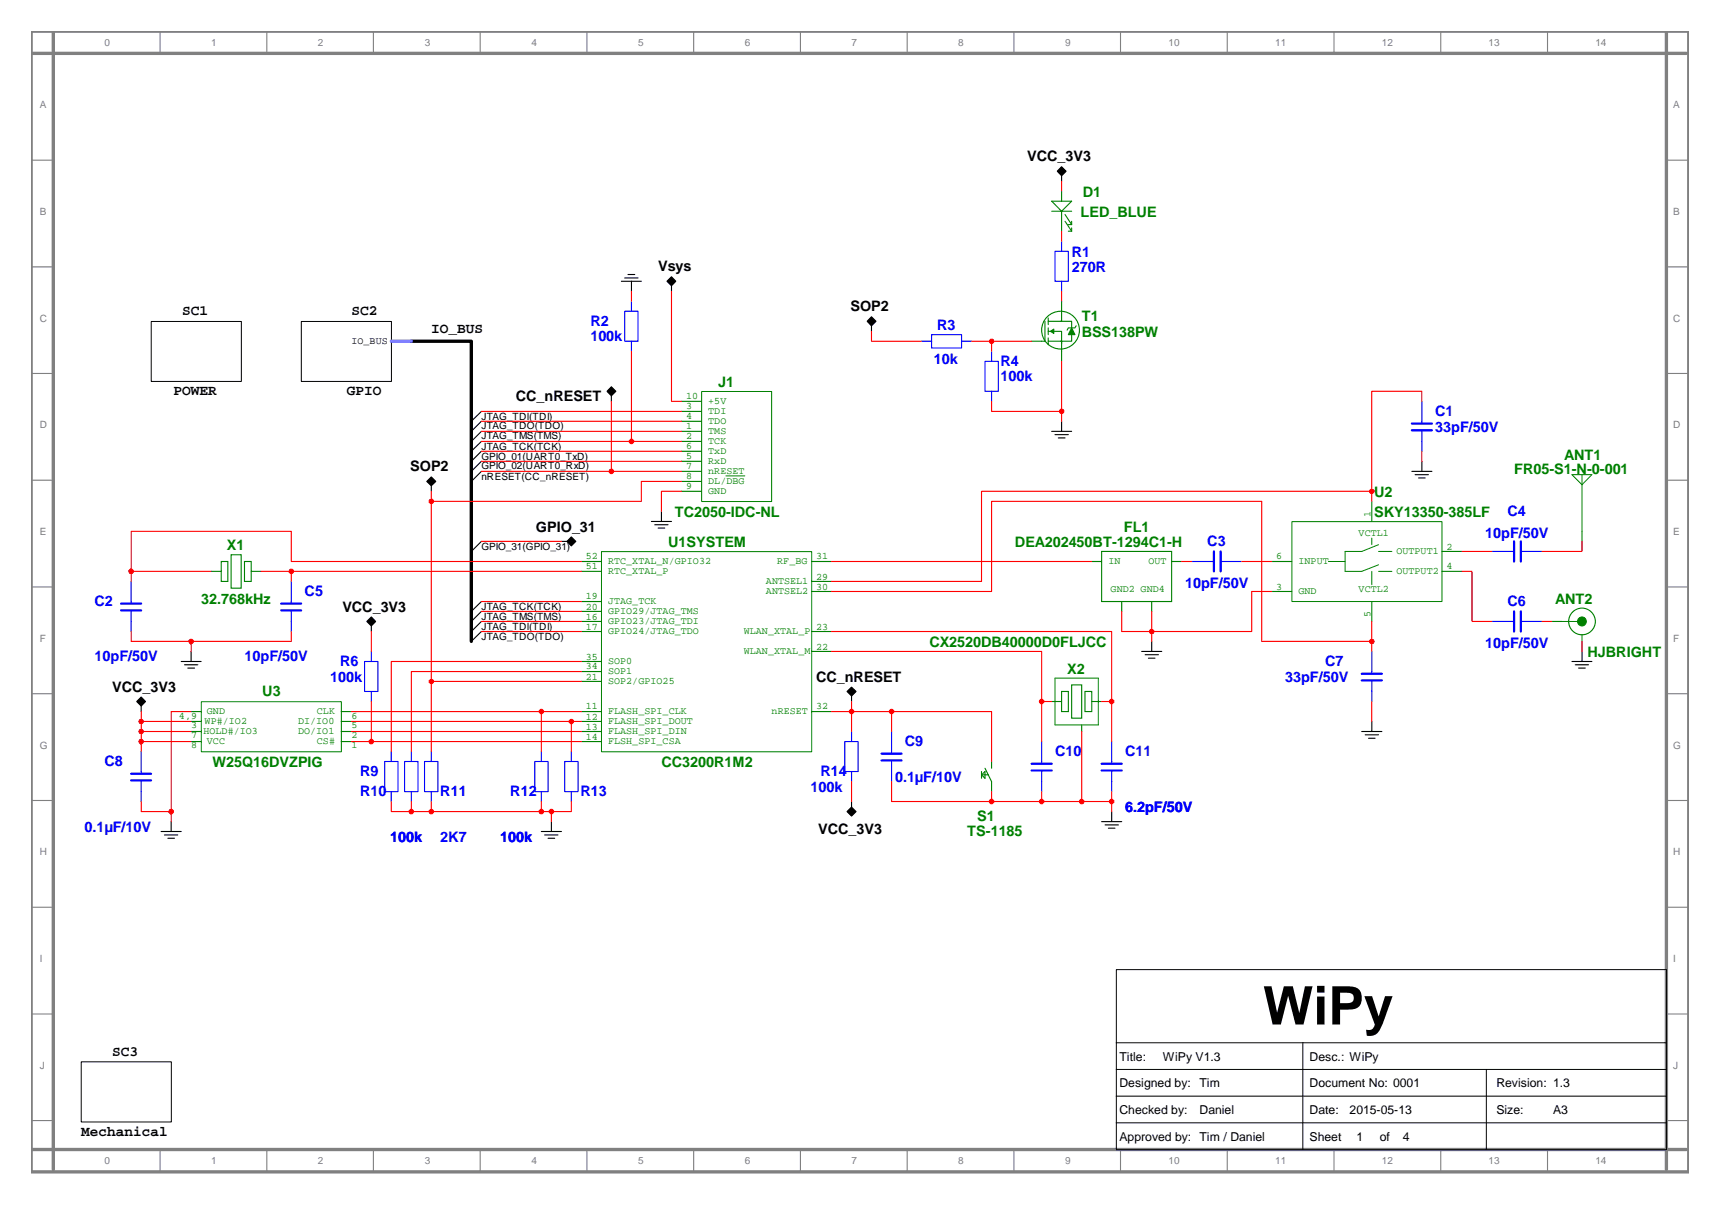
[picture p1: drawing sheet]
<svg xmlns="http://www.w3.org/2000/svg" width="420mm" height="297mm" viewBox="0 0 420 297" stroke-linecap="round" stroke-linejoin="round" font-family="sans-serif">
<path d="M7.6 7.6h404.9v278.7h-404.9zM7.6 13h404.4M13 7.6v278.1M407.1 7.6v278.1M7.6 280.8h404.4" fill="none" stroke="#808080" stroke-width=".81"/>
<g fill="none" stroke="#808080" stroke-width=".27">
<path d="M39.1 7.6v5.4M65.2 7.6v5.4M91.2 7.6v5.4M117.3 7.6v5.4M143.4 7.6v5.4M169.4 7.6v5.4M195.5 7.6v5.4M221.6 7.6v5.4M247.7 7.6v5.4M273.7 7.6v5.4M299.8 7.6v5.4M325.9 7.6v5.4"/>
<path d="M351.9 7.6v5.4M378 7.6v5.4M7.6 39.1h5.4M407.1 39.1h5.4M7.6 65.2h5.4M407.1 65.2h5.4M7.6 91.2h5.4M407.1 91.2h5.4M7.6 117.3h5.4M407.1 117.3h5.4M7.6 143.4h5.4M407.1 143.4h5.4"/>
<path d="M7.6 169.5h5.4M407.1 169.5h5.4M7.6 195.5h5.4M407.1 195.5h5.4M7.6 221.6h5.4M407.1 221.6h5.4M7.6 247.7h5.4M407.1 247.7h5.4M7.6 273.7h5.4M407.1 273.7h5.4M39.1 280.8v5.5M65.2 280.8v5.5"/>
<path d="M91.2 280.8v5.5M117.3 280.8v5.5M143.4 280.8v5.5M169.4 280.8v5.5M195.5 280.8v5.5M221.6 280.8v5.5M247.7 280.8v5.5M273.7 280.8v5.5M299.8 280.8v5.5M325.9 280.8v5.5M351.9 280.8v5.5M378 280.8v5.5"/>
</g>
<path d="M266.7 137.2h2.4M269.1 134.7h17.1v12.2h-17.1zM286.2 137.2h2.5M386.4 129.8v2.4M274 146.9v2.5M281.3 146.9v2.5M256.9 171.4h2.4M259.3 168.9h1.7v4.9h-1.7zM261.8 167.3h2.4v8.1h-2.4zM264.2 177.1v1.6M265 168.9h1.7v4.9h-1.7zM266.7 171.4h2.4" fill="none" stroke="#008000" stroke-width=".27"/>
<g fill="none" stroke="#000" stroke-width=".27">
<path d="M151.8 68.7h4.9M152.6 67.9h3.3M153.4 67.1h1.7M154.3 68.7v2.5M256.9 105.4h4.9M257.7 106.2h3.3M258.5 107h1.7M259.3 102.9v2.5M159.1 127.4h4.9M159.9 128.2h3.3M160.8 129h1.6M161.6 124.9v2.5"/>
<path d="M278.9 159.1h4.9M279.7 159.9h3.3M281.3 156.7v2.4M386.4 159.1v2.5M280.5 160.8h1.6M384 161.6h4.9M384.8 162.4h3.3M385.6 163.2h1.7M271.6 198.2v2.5M132.2 203.1h4.9M133 204h3.3M133.9 204.8h1.6"/>
<path d="M134.7 200.7v2.4M269.1 200.7h4.9M269.9 201.5h3.3M270.8 202.3h1.6"/>
</g>
<path d="M384 116h4.9l-2.5 2.4zM386.4 116v13.8M257.7 165.7h10.6v11.4h-10.6z" fill="none" stroke="#008000" stroke-width=".24"/>
<path d="M254.5 181.1v5.5M254.5 188.2v5.2M271.6 181.1v5.5M271.6 188.2v5.2" fill="none" stroke="#00f" stroke-width=".27"/>
<path d="M252 186.6h4.9M252 188.2h4.9M269.1 186.6h4.9M269.1 188.2h4.9" fill="none" stroke="#00f" stroke-width=".54"/>
<circle cx="271.6" cy="171.4" r=".55" fill="#f00"/>
<circle cx="271.6" cy="171.4" r=".55" fill="none" stroke="#f00" stroke-width=".27"/>
<circle cx="254.5" cy="171.4" r=".55" fill="#f00"/>
<circle cx="254.5" cy="171.4" r=".55" fill="none" stroke="#f00" stroke-width=".27"/>
<circle cx="264.2" cy="195.8" r=".55" fill="#f00"/>
<circle cx="264.2" cy="195.8" r=".55" fill="none" stroke="#f00" stroke-width=".27"/>
<circle cx="271.6" cy="195.8" r=".55" fill="#f00"/>
<circle cx="271.6" cy="195.8" r=".55" fill="none" stroke="#f00" stroke-width=".27"/>
<g fill="#000">
<path d="M259.3 40.7l1.1 1.1-1.1 1.1-1-1.1z" fill-rule="evenodd"/>
<path d="M206.9 198.2l1.1-1.1 1.1 1.1-1.1 1.1z" fill-rule="evenodd"/>
</g>
<path d="M259.3 40.7l1.1 1.1-1.1 1.1-1-1.1zM259.3 41l.9 .8-.9 .8-.8-.8zM259.3 42.9v1.4M206.9 198.2l1.1-1.1 1.1 1.1-1.1 1.1zM207.2 198.2l.8-.8 .8 .8-.8 .9zM208 195.8v1.3" fill="none" stroke="#000" stroke-width=".27"/>
<path d="M259.3 41.5l.3 .3-.3 .3-.2-.3zM207.8 198.2l.2-.2 .3 .2-.3 .3z" fill="none" stroke="#000" stroke-width=".24"/>
<path d="M130.6 186h3.3v7.4h-3.3zM132.2 183.6v2.4M132.2 193.4v2.4M138 186h3.2v7.4h-3.2zM139.6 183.6v2.4M139.6 193.4v2.4" fill="none" stroke="#00f" stroke-width=".27"/>
<circle cx="134.7" cy="198.2" r=".55" fill="#f00"/>
<circle cx="134.7" cy="198.2" r=".55" fill="none" stroke="#f00" stroke-width=".27"/>
<path d="M103.7 186h3.3v7.4h-3.3zM105.4 183.6v2.4M105.4 193.4v2.4" fill="none" stroke="#00f" stroke-width=".27"/>
<circle cx="132.2" cy="198.2" r=".55" fill="#f00"/>
<circle cx="132.2" cy="198.2" r=".55" fill="none" stroke="#f00" stroke-width=".27"/>
<path d="M117.6 149.4l-2.5 2.4M117.6 151.8l-2.5 2.5" fill="none" stroke="#000" stroke-width=".27"/>
<circle cx="254.5" cy="195.8" r=".55" fill="#f00"/>
<circle cx="254.5" cy="195.8" r=".55" fill="none" stroke="#f00" stroke-width=".27"/>
<circle cx="281.3" cy="154.3" r=".55" fill="#f00"/>
<circle cx="281.3" cy="154.3" r=".55" fill="none" stroke="#f00" stroke-width=".27"/>
<circle cx="386.4" cy="151.8" r="3.3" fill="none" stroke="#008000" stroke-width=".27"/>
<circle cx="386.4" cy="151.8" r="1.08" fill="#008000"/>
<g fill="none" stroke="#008000" stroke-width=".24">
<path d="M381.5 151.8h4.1M386.4 155.1v1.6"/>
<circle cx="386.4" cy="151.8" r="1.08"/>
</g>
<path d="M379.1 151.8h2.4" fill="none" stroke="#008000" stroke-width=".27"/>
<path d="M364.4 151.8h5.5M371.5 151.8h5.2M208 178.7v2.4M217.8 178.7v5.4M206.4 181.1h3.2v7.4h-3.2zM208 188.5v2.4M217.8 185.8v5.1" fill="none" stroke="#00f" stroke-width=".27"/>
<path d="M369.9 149.4v4.9M371.5 149.4v4.9M215.3 184.1h4.9M215.3 185.8h4.9" fill="none" stroke="#00f" stroke-width=".54"/>
<circle cx="208" cy="173.8" r=".54" fill="#f00"/>
<circle cx="208" cy="173.8" r=".54" fill="none" stroke="#f00" stroke-width=".27"/>
<g fill="#000">
<path d="M162.9 68.7l1.1-1.1 1.1 1.1-1.1 1.1z" fill-rule="evenodd"/>
<path d="M149.3 94.5l1.1 1.1-1.1 1.1-1-1.1z" fill-rule="evenodd"/>
<path d="M139.6 131.1l1.1 1.1-1.1 1.1-1.1-1.1z" fill-rule="evenodd"/>
<path d="M206.9 168.9l1.1-1 1.1 1-1.1 1.1z" fill-rule="evenodd"/>
</g>
<g fill="none" stroke="#000" stroke-width=".27">
<path d="M162.9 68.7l1.1-1.1 1.1 1.1-1.1 1.1zM163.2 68.7l.8-.8 .8 .8-.8 .8zM164 69.8v1.4M148.5 95.6l.8-.8 .8 .8-.8 .8zM149.3 94.5l1.1 1.1-1.1 1.1-1-1.1zM149.3 96.7v1.3M117.6 105.4l-2.5 2.4M117.6 107.8l-2.5 2.4M117.6 110.2l-2.5 2.5M117.6 112.7l-2.5 2.4M117.6 102.9l-2.5 2.5M117.6 100.5l-2.5 2.4"/>
<path d="M117.6 115.1l-2.5 2.5M117.6 132.2l-2.5 2.5M137.1 132.2h1.4M138.8 132.2l.8-.8 .8 .8-.8 .9zM139.6 131.1l1.1 1.1-1.1 1.1-1.1-1.1zM117.6 154.3l-2.5 2.4M206.9 168.9l1.1-1 1.1 1-1.1 1.1zM207.2 168.9l.8-.8 .8 .8-.8 .8zM208 170v1.4"/>
</g>
<path d="M163.7 68.7l.3-.2 .3 .2-.3 .3zM149.1 95.6l.2-.3 .3 .3-.3 .2zM139.3 132.2l.3-.2 .3 .2-.3 .3zM208 168.7l.3 .2-.3 .3-.2-.3z" fill="none" stroke="#000" stroke-width=".24"/>
<path d="M171.4 95.6h17.1v26.9h-17.1zM177.3 116.2h4.6" fill="none" stroke="#008000" stroke-width=".24"/>
<path d="M166.4 98h5M166.4 115.1h5M166.4 105.4h5M166.4 107.8h5M166.4 110.2h5M166.4 112.7h5M166.4 100.5h5M166.4 102.9h5M166.4 117.6h5M166.4 120h5" fill="none" stroke="#008000" stroke-width=".27"/>
<circle cx="149.3" cy="115.1" r=".55" fill="#f00"/>
<circle cx="149.3" cy="115.1" r=".55" fill="none" stroke="#f00" stroke-width=".27"/>
<path d="M100.5 83.4h14.6v73.3" fill="none" stroke="#000" stroke-width=".81"/>
<circle cx="217.8" cy="173.8" r=".54" fill="#f00"/>
<circle cx="217.8" cy="173.8" r=".54" fill="none" stroke="#f00" stroke-width=".27"/>
<path d="M212.1 78.5l.8-.8 .8 .8-.8 .8zM212.9 77.4l1.1 1.1-1.1 1.1-1.1-1.1zM212.9 79.6v1.3M104.3 117.6l1.1-1.1 1.1 1.1-1.1 1.1zM105.4 116.8l.8 .8-.8 .8-.8-.8zM105.4 118.7v1.3M117.6 146.9l-2.5 2.5" fill="none" stroke="#000" stroke-width=".27"/>
<g fill="#000">
<path d="M212.9 77.4l1.1 1.1-1.1 1.1-1.1-1.1z" fill-rule="evenodd"/>
<path d="M104.3 117.6l1.1-1.1 1.1 1.1-1.1 1.1z" fill-rule="evenodd"/>
</g>
<path d="M212.9 78.2l.3 .3-.3 .2-.3-.2zM105.4 117.3l.2 .3-.2 .3-.3-.3z" fill="none" stroke="#000" stroke-width=".24"/>
<path d="M152.6 76h3.3v7.4h-3.3zM154.3 73.6v2.4M154.3 83.4v2.4" fill="none" stroke="#00f" stroke-width=".27"/>
<path d="M255.3 78.5v4.9h-.8M259.3 76v2.5h-3.2M256.1 80.9h3.2v3M256.1 83.4h3.2v2.4" fill="none" stroke="#008000" stroke-width=".27"/>
<path d="M256.6 80.9l.8-.5v1z" fill-rule="evenodd" fill="#008000"/>
<path d="M256.1 77.7v1.6M256.1 80.1v1.6M256.1 82.5v1.7M256.6 80.9l.8-.5v1z" fill="none" stroke="#008000" stroke-width=".27"/>
<path d="M261.8 80.1l.8 1.6h-1.6z" fill-rule="evenodd" fill="#008000"/>
<g fill="none" stroke="#008000" stroke-width=".27">
<path d="M256.9 49.1h4.9l-2.5 2.5zM256.9 51.6h4.9M259.3 46.7v2.4M259.3 51.6v4.9M260.2 52.4l1.6 2.5M260.2 54.1l1.6 2.4M261 54.9h.8M261 56.5h.8M261.8 54.1v.8M261.8 55.7v.8M259.1 78.5h2.7v4.9h-2.7M259.3 73.6v2.4"/>
<path d="M262.9 79.6l-.3 .5h-1.6l-.3 .5M252 83.4h2.5M259.3 85.8v2.5M261.8 80.1l.8 1.6h-1.6z"/>
<circle cx="259.1" cy="80.6" r="4.6"/>
</g>
<path d="M259.3 58.9v2.5M257.7 61.4h3.3v7.3h-3.3zM259.3 68.7v2.5M225.1 83.4h2.5M227.6 81.7h7.3v3.3h-7.3zM234.9 83.4h2.5M240.6 88.3h3.3v7.3h-3.3zM242.2 85.8v2.5M242.2 95.6v2.4" fill="none" stroke="#00f" stroke-width=".27"/>
<circle cx="242.2" cy="83.4" r=".54" fill="#f00"/>
<circle cx="242.2" cy="83.4" r=".54" fill="none" stroke="#f00" stroke-width=".27"/>
<circle cx="259.3" cy="100.5" r=".54" fill="#f00"/>
<circle cx="259.3" cy="100.5" r=".54" fill="none" stroke="#f00" stroke-width=".27"/>
<circle cx="154.3" cy="107.8" r=".55" fill="#f00"/>
<g fill="none" stroke="#f00" stroke-width=".27">
<path d="M259.3 44.3v2.4M259.3 56.5v2.4M154.3 71.2v2.4M164 71.2v26.8h2.4M259.3 71.2v2.4M149.3 98v17.1M154.3 85.8v22M212.9 80.9v2.5h12.2M237.4 83.4h14.6M242.2 98v2.5h17.1M242.2 83.4v2.4M259.3 88.3v14.6"/>
<path d="M117.6 112.7h48.8M117.6 110.2h48.8M117.6 105.4h48.8M117.6 102.9h48.8M117.6 100.5h48.8M117.6 115.1h48.8M117.6 107.8h48.8M117.6 132.2h19.5M166.4 120h-4.8v4.9M203.1 137.2h63.6M117.6 154.3h24.4M117.6 151.8h24.4"/>
<path d="M117.6 149.4h24.4M117.6 146.9h24.4M203.1 154.3h68.5v17.1M203.1 159.1h51.4v12.3M274 149.4v4.9h7.3M281.3 149.4v7.3M203.1 173.8h14.7v4.9M208 171.4v7.3M254.5 171.4h2.4M254.5 171.4v9.7M264.2 178.7v17.1M269.1 171.4h2.5"/>
<path d="M271.6 171.4v9.7M132.2 195.8v2.4h2.5M134.7 198.2v2.5M139.6 195.8v2.4h-4.9M208 190.9v4.9M254.5 193.4v2.4h17.1M271.6 193.4v4.8"/>
<circle cx="154.3" cy="107.8" r=".55"/>
</g>
<path d="M146.9 134.7h51.4v48.9h-51.4zM49.2 171.4h34.2v12.2h-34.2z" fill="none" stroke="#008000" stroke-width=".24"/>
<g fill="none" stroke="#008000" stroke-width=".27">
<path d="M142 137.2h4.9M142 139.6h4.9M198.2 137.2h4.9M142 146.9h4.9M142 149.4h4.9M142 151.8h4.9M142 154.3h4.9M198.2 154.3h4.9M198.2 144.5h4.9M198.2 142h4.9M198.2 159.1h4.9M46.7 173.8h2.4"/>
<path d="M46.7 176.2h2.4M46.7 178.7h2.4M83.3 173.8h2.5M83.3 176.2h2.5M83.3 178.7h2.5M142 161.6h4.9M142 164h4.9M142 166.5h4.9M142 173.8h4.9M142 176.2h4.9M142 178.7h4.9M198.2 173.8h4.9"/>
<path d="M46.7 181.1h2.4M83.3 181.1h2.5M142 181.1h4.9"/>
</g>
<path d="M36.9 78.5h22.1v14.7h-22.1zM73.6 78.5h22v14.7h-22zM34.5 171.1l.2 .3-.2 .2-.3-.2z" fill="none" stroke="#000" stroke-width=".24"/>
<path d="M95.6 83.4h4.9" fill="none" stroke="#00c0ff" stroke-width=".81"/>
<path d="M46.7 159.1v2.5M33.4 171.4l1.1-1.1 1 1.1-1 1.1zM33.6 171.4l.9-.8 .8 .8-.8 .8zM34.5 172.5v1.3M44.3 161.6h4.8M45.1 162.4h3.2M45.9 163.2h1.6M39.4 203.1h4.9M40.2 204h3.2M41 204.8h1.6M41.8 200.7v2.4" fill="none" stroke="#000" stroke-width=".27"/>
<path d="M33.4 171.4l1.1-1.1 1 1.1-1 1.1z" fill-rule="evenodd" fill="#000"/>
<path d="M34.5 183.6v5.4M34.5 190.6v5.2" fill="none" stroke="#00f" stroke-width=".27"/>
<path d="M32 189h4.9M32 190.6h4.9" fill="none" stroke="#00f" stroke-width=".54"/>
<circle cx="41.8" cy="198.2" r=".55" fill="#f00"/>
<circle cx="41.8" cy="198.2" r=".55" fill="none" stroke="#f00" stroke-width=".27"/>
<circle cx="34.5" cy="181.1" r=".53" fill="#f00"/>
<circle cx="34.5" cy="181.1" r=".53" fill="none" stroke="#f00" stroke-width=".27"/>
<path d="M51.6 139.6h2.4M54 137.2h1.7v4.8h-1.7zM56.5 135.5h2.4v8.2h-2.4zM59.7 137.2h1.7v4.8h-1.7zM61.4 139.6h2.4" fill="none" stroke="#008000" stroke-width=".27"/>
<path d="M32 142v5.4M32 149.1v5.2M71.2 142v5.4M71.2 149.1v5.2" fill="none" stroke="#00f" stroke-width=".27"/>
<path d="M29.6 147.4h4.9M29.6 149.1h4.9M68.7 147.4h4.9M68.7 149.1h4.9" fill="none" stroke="#00f" stroke-width=".54"/>
<circle cx="34.5" cy="178.7" r=".53" fill="#f00"/>
<circle cx="34.5" cy="178.7" r=".53" fill="none" stroke="#f00" stroke-width=".27"/>
<circle cx="34.5" cy="176.2" r=".53" fill="#f00"/>
<g fill="none" stroke="#f00" stroke-width=".27">
<path d="M34.5 173.8v9.8M34.5 178.7h12.2M34.5 176.2h12.2M46.7 173.8h-4.9v24.4M34.5 195.8v2.4h7.3M34.5 181.1h12.2M41.8 198.2v2.5"/>
<circle cx="34.5" cy="176.2" r=".53"/>
</g>
<circle cx="105.4" cy="122.5" r=".55" fill="#f00"/>
<g fill="none" stroke="#f00" stroke-width=".27">
<path d="M166.4 117.6h-9.7v4.9h-51.3v-2.5"/>
<circle cx="105.4" cy="122.5" r=".55"/>
</g>
<circle cx="105.4" cy="166.5" r=".54" fill="#f00"/>
<g fill="none" stroke="#f00" stroke-width=".27">
<path d="M105.4 122.5v61.1M105.4 166.5h36.6"/>
<circle cx="105.4" cy="166.5" r=".54"/>
</g>
<path d="M272.7 236.9h134.4v43.9h-134.4zM19.8 259.4h22.1v14.7h-22.1zM272.7 254.7h134.4M318.3 254.7v26.1M272.7 261.2h134.4M272.7 267.8h134.4M272.7 274.3h134.4M363.1 261.2v19.6" fill="none" stroke="#000" stroke-width=".24"/>
<path d="M94 186h3.2v7.4h-3.2zM95.6 183.6v2.4M95.6 193.4v2.4M98.8 186h3.3v7.4h-3.3zM100.5 183.6v2.4M100.5 193.4v2.4" fill="none" stroke="#00f" stroke-width=".27"/>
<circle cx="105.4" cy="198.2" r=".55" fill="#f00"/>
<g fill="none" stroke="#f00" stroke-width=".27">
<path d="M105.4 195.8v2.4h26.8"/>
<circle cx="105.4" cy="198.2" r=".55"/>
</g>
<circle cx="100.5" cy="198.2" r=".54" fill="#f00"/>
<g fill="none" stroke="#f00" stroke-width=".27">
<path d="M90.7 154.3v4.8M142 161.6h-46.4v22M142 164h-41.5v19.6M95.6 195.8v2.4h4.9M100.5 198.2h4.9M100.5 195.8v2.4"/>
<circle cx="100.5" cy="198.2" r=".54"/>
</g>
<path d="M89.6 151.8l1.1-1.1 1.1 1.1-1.1 1.1z" fill-rule="evenodd" fill="#000"/>
<path d="M89.6 151.8l1.1-1.1 1.1 1.1-1.1 1.1zM89.9 151.8l.8-.8 .8 .8-.8 .8zM90.7 152.9v1.4" fill="none" stroke="#000" stroke-width=".27"/>
<path d="M90.4 151.8l.3-.2 .3 .2-.3 .3z" fill="none" stroke="#000" stroke-width=".24"/>
<path d="M90.7 159.1v2.5M89.1 161.6h3.2v7.3h-3.2zM90.7 168.9v2.5" fill="none" stroke="#00f" stroke-width=".27"/>
<circle cx="90.7" cy="181.1" r=".54" fill="#f00"/>
<g fill="none" stroke="#f00" stroke-width=".27">
<path d="M85.8 178.7h56.2M90.7 171.4v9.7M85.8 181.1h56.2"/>
<circle cx="90.7" cy="181.1" r=".54"/>
</g>
<circle cx="139.6" cy="176.2" r=".54" fill="#f00"/>
<g fill="none" stroke="#f00" stroke-width=".27">
<path d="M85.8 176.2h56.2M139.6 176.2v7.4"/>
<circle cx="139.6" cy="176.2" r=".54"/>
</g>
<circle cx="132.2" cy="173.8" r=".54" fill="#f00"/>
<g fill="none" stroke="#f00" stroke-width=".27">
<path d="M288.7 137.2h2.4M303.3 137.2h7.4M357.1 139.6h2.5v12.2h4.8M357.1 134.7h7.3M386.4 132.2v2.5h-9.7M310.7 144.5h-4.9v9.8h-24.5M376.7 151.8h2.4M386.4 156.7v2.4M85.8 173.8h56.2M132.2 173.8v9.8"/>
<circle cx="132.2" cy="173.8" r=".54"/>
</g>
<path d="M291.1 137.2h5.4M298.2 137.2h5.1M364.4 134.7h5.5M371.5 134.7h5.2" fill="none" stroke="#00f" stroke-width=".27"/>
<path d="M296.5 134.7v4.9M298.2 134.7v4.9M369.9 132.2v5M371.5 132.2v5" fill="none" stroke="#00f" stroke-width=".54"/>
<path d="M315.6 127.4h36.6v19.5h-36.6zM324.5 137.2h4.1M335.1 131.4v1.7M335.1 139.6v3.2M336.8 133.1l-4.2 1.6h-4v4.9h4l4.2-1.6M336.8 134.7h3.2M336.8 139.6h3.2" fill="none" stroke="#008000" stroke-width=".24"/>
<path d="M310.7 137.2h4.8M335.1 122.5v4.9M352.2 134.7h4.9M352.2 139.6h4.9M310.7 144.5h4.8M335.1 146.9v4.9M239.8 189.3h1.6M239.8 188.5v1.6M239.8 189.3l.8-.8v1.6zM240.6 187.7l1.6 3.2v2.5M242.2 186v1.7" fill="none" stroke="#008000" stroke-width=".27"/>
<circle cx="242.2" cy="195.8" r=".55" fill="#f00"/>
<g fill="none" stroke="#f00" stroke-width=".27">
<path d="M217.8 190.9v4.9h24.4M242.2 195.8h12.3M242.2 193.4v2.4"/>
<circle cx="242.2" cy="195.8" r=".55"/>
</g>
<circle cx="335.1" cy="120" r=".54" fill="#f00"/>
<g fill="none" stroke="#f00" stroke-width=".27">
<path d="M347.3 110.2v2.5M335.1 122.5v-2.5h-95.3v22h-36.7"/>
<circle cx="335.1" cy="120" r=".54"/>
</g>
<path d="M347.3 98v5.5M347.3 105.1v5.1M335.1 159.1v5.5M335.1 166.2v5.2" fill="none" stroke="#00f" stroke-width=".27"/>
<path d="M344.9 103.5h4.9M344.9 105.1h4.9M332.6 164.6h5M332.6 166.2h5" fill="none" stroke="#00f" stroke-width=".54"/>
<path d="M344.9 115.1h4.9M345.7 116h3.2M346.5 116.8h1.6M347.3 112.7v2.4M332.6 178.7h5M333.5 179.5h3.3M335.1 176.2v2.5M334.3 180.3h1.6" fill="none" stroke="#000" stroke-width=".27"/>
<circle cx="71.2" cy="139.6" r=".55" fill="#f00"/>
<g fill="none" stroke="#f00" stroke-width=".27">
<path d="M63.8 139.6h78.2M71.2 139.6v2.4"/>
<circle cx="71.2" cy="139.6" r=".55"/>
</g>
<circle cx="46.7" cy="156.7" r=".54" fill="#f00"/>
<g fill="none" stroke="#f00" stroke-width=".27">
<path d="M32 154.3v2.4h14.7M46.7 156.7v2.4M71.2 154.3v2.4h-24.5"/>
<circle cx="46.7" cy="156.7" r=".54"/>
</g>
<circle cx="32" cy="139.6" r=".55" fill="#f00"/>
<g fill="none" stroke="#f00" stroke-width=".27">
<path d="M32 139.6v2.4M32 139.6h19.6M142 137.2h-70.8v-7.4h-39.2v9.8M217.8 173.8h24.4v12.2M335.1 171.4v4.8"/>
<circle cx="32" cy="139.6" r=".55"/>
</g>
<circle cx="335.1" cy="156.7" r=".54" fill="#f00"/>
<g fill="none" stroke="#f00" stroke-width=".27">
<path d="M347.3 98v-2.4h-12.2v24.4M203.1 144.5h39.1v-22h66v34.2h26.9M335.1 151.8v7.3"/>
<circle cx="335.1" cy="156.7" r=".54"/>
</g>
<text font-size="13" x="308.5" y="250.3">WiPy</text>
<g font-size="3.5">
<text x="250.9" y="39.4">VCC_3V3</text>
<text x="160.8" y="66.3">Vsys</text>
<text x="44.5" y="77">SC1</text>
<text x="85.8" y="77">SC2</text>
<text x="207.8" y="76.1">SOP2</text>
<text x="105.4" y="81.3">IO_BUS</text>
<text x="42.4" y="96.6">POWER</text>
<text x="84.7" y="96.6">GPIO</text>
<text x="126" y="98">CC_nRESET</text>
<text x="100.2" y="115.1">SOP2</text>
<text x="130.9" y="129.8">GPIO_31</text>
<text x="83.6" y="149.4">VCC_3V3</text>
<text x="199.3" y="166.5">CC_nRESET</text>
<text x="27.4" y="169">VCC_3V3</text>
<text x="199.9" y="203.7">VCC_3V3</text>
<text x="27.4" y="257.9">SC3</text>
<text x="19.8" y="277.4">Mechanical</text>
</g>
<g font-size="3.5" fill="#008000">
<text x="264" y="53">LED_BLUE</text>
<text x="264.5" y="48.1">D1</text>
<text x="264.2" y="78.5">T1</text>
<text x="264.2" y="82.3">BSS138PW</text>
<text x="175.5" y="94.5">J1</text>
<text x="382.1" y="112.4">ANT1</text>
<text x="369.9" y="115.7">FR05-S1-N-0-001</text>
<text x="335.7" y="121.4">U2</text>
<text x="164.8" y="126.3">TC2050-IDC-NL</text>
<text x="274.6" y="129.8">FL1</text>
<text x="335.7" y="126.3">SKY13350-385LF</text>
<text x="55.4" y="134.5">X1</text>
<text x="163.2" y="133.6">U1SYSTEM</text>
<text x="247.9" y="133.6">DEA202450BT-1294C1-H</text>
<text x="49.2" y="147.5">32.768kHz</text>
<text x="379.9" y="147.5">ANT2</text>
<text x="227" y="158.1">CX2520DB40000D0FLJCC</text>
<text x="387.8" y="160.5">HJBRIGHT</text>
<text x="260.7" y="164.6">X2</text>
<text x="64.1" y="170">U3</text>
<text x="51.9" y="187.4">W25Q16DVZPIG</text>
<text x="161.6" y="187.4">CC3200R1M2</text>
<text x="238.7" y="200.4">S1</text>
<text x="236.3" y="204.3">TS-1185</text>
</g>
<g font-size="3.5" fill="#00f">
<text x="261.8" y="62.7">R1</text>
<text x="261.8" y="66.5">270R</text>
<text x="144.2" y="79.6">R2</text>
<text x="144.2" y="83.4">100k</text>
<text x="228.9" y="80.7">R3</text>
<text x="228.1" y="88.8">10k</text>
<text x="244.4" y="89.4">R4</text>
<text x="244.4" y="93.2">100k</text>
<text x="350.6" y="101.6">C1</text>
<text x="350.6" y="105.4">33pF/50V</text>
<text x="362.8" y="131.4">10pF/50V</text>
<text x="368.2" y="126">C4</text>
<text x="294.9" y="133.3">C3</text>
<text x="289.5" y="143.7">10pF/50V</text>
<text x="23.1" y="148">C2</text>
<text x="74.4" y="145.6">C5</text>
<text x="368.2" y="148">C6</text>
<text x="23.1" y="161.6">10pF/50V</text>
<text x="59.8" y="161.6">10pF/50V</text>
<text x="362.8" y="158.3">10pF/50V</text>
<text x="80.7" y="166.5">100k</text>
<text x="83.1" y="162.7">R6</text>
<text x="313.9" y="166.5">33pF/50V</text>
<text x="323.7" y="162.7">C7</text>
<text x="221.1" y="182.2">C9</text>
<text x="257.7" y="184.7">C10</text>
<text x="274.9" y="184.7">C11</text>
<text x="25.5" y="187.1">C8</text>
<text x="88" y="189.6">R9</text>
<text x="200.4" y="189.6">R14</text>
<text x="218.6" y="190.9">0.1µF/10V</text>
<text x="88" y="194.5">R10</text>
<text x="107.6" y="194.5">R11</text>
<text x="124.7" y="194.5">R12</text>
<text x="141.8" y="194.5">R13</text>
<text x="198" y="193.4">100k</text>
<text x="20.6" y="203.2">0.1µF/10V</text>
<text x="274.9" y="198.3">6.2pF/50V</text>
<text x="95.3" y="205.6">100k</text>
<text x="107.6" y="205.6">2K7</text>
<text x="122.2" y="205.6">100k</text>
</g>
<g font-size="3">
<text x="273.5" y="259.1">Title:</text>
<text x="284.1" y="259.1">WiPy V1.3</text>
<text x="319.9" y="259.1">Desc.: WiPy</text>
<text x="273.5" y="265.6">Designed by:</text>
<text x="293" y="265.6">Tim</text>
<text x="319.9" y="265.6">Document No: 0001</text>
<text x="365.5" y="265.6">Revision: 1.3</text>
<text x="273.5" y="272.1">Checked by:</text>
<text x="293" y="272.1">Daniel</text>
<text x="319.9" y="272.1">Date:</text>
<text x="329.7" y="272.1">2015-05-13</text>
<text x="365.5" y="272.1">Size:</text>
<text x="379.4" y="272.1">A3</text>
<text x="273.5" y="278.6">Approved by: Tim / Daniel</text>
<text x="319.9" y="278.6">Sheet</text>
<text x="331.3" y="278.6">1</text>
<text x="337" y="278.6">of</text>
<text x="342.7" y="278.6">4</text>
</g>
<g font-size="2.4" fill="#808080">
<text x="25.5" y="11.2">0</text>
<text x="51.6" y="11.2">1</text>
<text x="77.7" y="11.2">2</text>
<text x="103.7" y="11.2">3</text>
<text x="129.8" y="11.2">4</text>
<text x="155.9" y="11.2">5</text>
<text x="182" y="11.2">6</text>
<text x="208" y="11.2">7</text>
<text x="234.1" y="11.2">8</text>
<text x="260.2" y="11.2">9</text>
<text x="285.4" y="11.2">10</text>
<text x="311.5" y="11.2">11</text>
<text x="337.6" y="11.2">12</text>
<text x="363.6" y="11.2">13</text>
<text x="389.7" y="11.2">14</text>
<text x="9.8" y="26.4">A</text>
<text x="408.7" y="26.4">A</text>
<text x="9.8" y="52.5">B</text>
<text x="408.7" y="52.5">B</text>
<text x="9.8" y="78.6">C</text>
<text x="408.7" y="78.6">C</text>
<text x="9.8" y="104.6">D</text>
<text x="408.7" y="104.6">D</text>
<text x="9.8" y="130.7">E</text>
<text x="408.7" y="130.7">E</text>
<text x="9.8" y="156.8">F</text>
<text x="408.7" y="156.8">F</text>
<text x="9.8" y="182.9">G</text>
<text x="408.7" y="182.9">G</text>
<text x="9.8" y="208.9">H</text>
<text x="408.7" y="208.9">H</text>
<text x="9.8" y="235">I</text>
<text x="408.7" y="235">I</text>
<text x="9.8" y="261.1">J</text>
<text x="408.7" y="261.1">J</text>
<text x="25.5" y="284.4">0</text>
<text x="51.6" y="284.4">1</text>
<text x="77.7" y="284.4">2</text>
<text x="103.7" y="284.4">3</text>
<text x="129.8" y="284.4">4</text>
<text x="155.9" y="284.4">5</text>
<text x="182" y="284.4">6</text>
<text x="208" y="284.4">7</text>
<text x="234.1" y="284.4">8</text>
<text x="260.2" y="284.4">9</text>
<text x="285.4" y="284.4">10</text>
<text x="311.5" y="284.4">11</text>
<text x="337.6" y="284.4">12</text>
<text x="363.6" y="284.4">13</text>
<text x="389.7" y="284.4">14</text>
</g>
<g font-size="2.4">
<text x="85.8" y="84">IO_BUS</text>
<text x="117.6" y="107.4">JTAG_TMS( TMS)</text>
<text x="117.6" y="104.9">JTAG_TDO( TDO)</text>
<text x="117.6" y="102.5">JTAG_TDI( TDI)</text>
<text x="117.6" y="109.8">JTAG_TCK( TCK)</text>
<text x="117.6" y="112.3">GPIO_01( UART0_TxD)</text>
<text x="117.6" y="114.7">GPIO_02( UART0_RxD)</text>
<text x="117.6" y="117.1">nRESET( CC_nRESET)</text>
<text x="117.6" y="134.2">GPIO_31( GPIO_31)</text>
<text x="117.6" y="148.9">JTAG_TCK( TCK)</text>
<text x="117.6" y="151.3">JTAG_TMS( TMS)</text>
<text x="117.6" y="153.8">JTAG_TDI( TDI)</text>
<text x="117.6" y="156.3">JTAG_TDO( TDO)</text>
</g>
<g font-size="2.4" fill="#008000">
<text x="167.6" y="97.6">10</text>
<text x="167.6" y="100">3</text>
<text x="173" y="98.6">+5V</text>
<text x="173" y="101.1">TDI</text>
<text x="167.6" y="104.9">1</text>
<text x="167.6" y="107.4">2</text>
<text x="167.6" y="102.4">4</text>
<text x="173" y="106">TMS</text>
<text x="173" y="103.5">TDO</text>
<text x="167.6" y="109.8">6</text>
<text x="167.6" y="112.2">5</text>
<text x="173" y="108.4">TCK</text>
<text x="173" y="110.9">TxD</text>
<text x="173" y="113.3">RxD</text>
<text x="167.6" y="114.7">7</text>
<text x="167.6" y="119.5">9</text>
<text x="167.6" y="117.1">8</text>
<text x="173" y="115.7">nRESET</text>
<text x="173" y="118.2">DL/DBG</text>
<text x="173" y="120.6">GND</text>
<text x="331.9" y="131">VCTL1</text>
<text x="334.8" y="126.3" transform="rotate(-90 334.8 126.3)">1</text>
<text x="143.1" y="136.7">52</text>
<text x="148.5" y="137.8">RTC_XTAL_N/GPIO32</text>
<text x="189.9" y="137.8">RF_BG</text>
<text x="199.3" y="136.7">31</text>
<text x="270.8" y="137.8">IN</text>
<text x="280.5" y="137.8">OUT</text>
<text x="311.8" y="136.7">6</text>
<text x="317.2" y="137.8">INPUT</text>
<text x="341.1" y="135.3">OUTPUT1</text>
<text x="353.3" y="134.2">2</text>
<text x="143.1" y="139.1">51</text>
<text x="148.5" y="140.2">RTC_XTAL_P</text>
<text x="187.1" y="142.6">ANTSEL1</text>
<text x="199.3" y="141.6">29</text>
<text x="341.1" y="140.2">OUTPUT2</text>
<text x="353.3" y="139.1">4</text>
<text x="143.1" y="146.4">19</text>
<text x="143.1" y="148.9">20</text>
<text x="148.5" y="147.5">JTAG_TCK</text>
<text x="148.5" y="150">GPIO29/JTAG_TMS</text>
<text x="187.1" y="145.1">ANTSEL2</text>
<text x="199.3" y="144">30</text>
<text x="271.3" y="144.5">GND2 GND4</text>
<text x="311.8" y="144">3</text>
<text x="317.2" y="145.1">GND</text>
<text x="331.9" y="144.5">VCTL2</text>
<text x="143.1" y="151.3">16</text>
<text x="143.1" y="153.8">17</text>
<text x="148.5" y="152.4">GPIO23/JTAG_TDI</text>
<text x="148.5" y="154.9">GPIO24/JTAG_TDO</text>
<text x="181.7" y="154.9">WLAN_XTAL_P</text>
<text x="199.3" y="153.8">23</text>
<text x="334.8" y="150.7" transform="rotate(-90 334.8 150.7)">5</text>
<text x="143.1" y="161.1">35</text>
<text x="181.7" y="159.8">WLAN_XTAL_M</text>
<text x="199.3" y="158.7">22</text>
<text x="143.1" y="163.5">34</text>
<text x="143.1" y="166">21</text>
<text x="148.5" y="162.2">SOP0</text>
<text x="148.5" y="164.6">SOP1</text>
<text x="148.5" y="167.1">SOP2/GPIO25</text>
<text x="143.1" y="173.3">11</text>
<text x="199.3" y="173.3">32</text>
<text x="43.7" y="175.5">4,9</text>
<text x="46.7" y="177.9">3</text>
<text x="49.7" y="179.3">HOLD#/IO3</text>
<text x="50" y="176.9">WP#/IO2</text>
<text x="50.5" y="174.4">GND</text>
<text x="72.8" y="179.3">DO/IO1</text>
<text x="72.8" y="176.9">DI/IO0</text>
<text x="77.4" y="174.4">CLK</text>
<text x="85.8" y="177.9">5</text>
<text x="85.8" y="175.5">6</text>
<text x="143.1" y="175.8">12</text>
<text x="143.1" y="178.2">13</text>
<text x="148.5" y="174.4">FLASH_SPI_CLK</text>
<text x="148.5" y="176.9">FLASH_SPI_DOUT</text>
<text x="148.5" y="179.3">FLASH_SPI_DIN</text>
<text x="188.5" y="174.4">nRESET</text>
<text x="46.7" y="180.4">7</text>
<text x="46.7" y="182.8">8</text>
<text x="50.5" y="181.7">VCC</text>
<text x="77.4" y="181.7">CS#</text>
<text x="85.8" y="182.8">1</text>
<text x="85.8" y="180.4">2</text>
<text x="143.1" y="180.7">14</text>
<text x="148.5" y="181.7">FLSH_SPI_CSA</text>
</g>
</svg>
